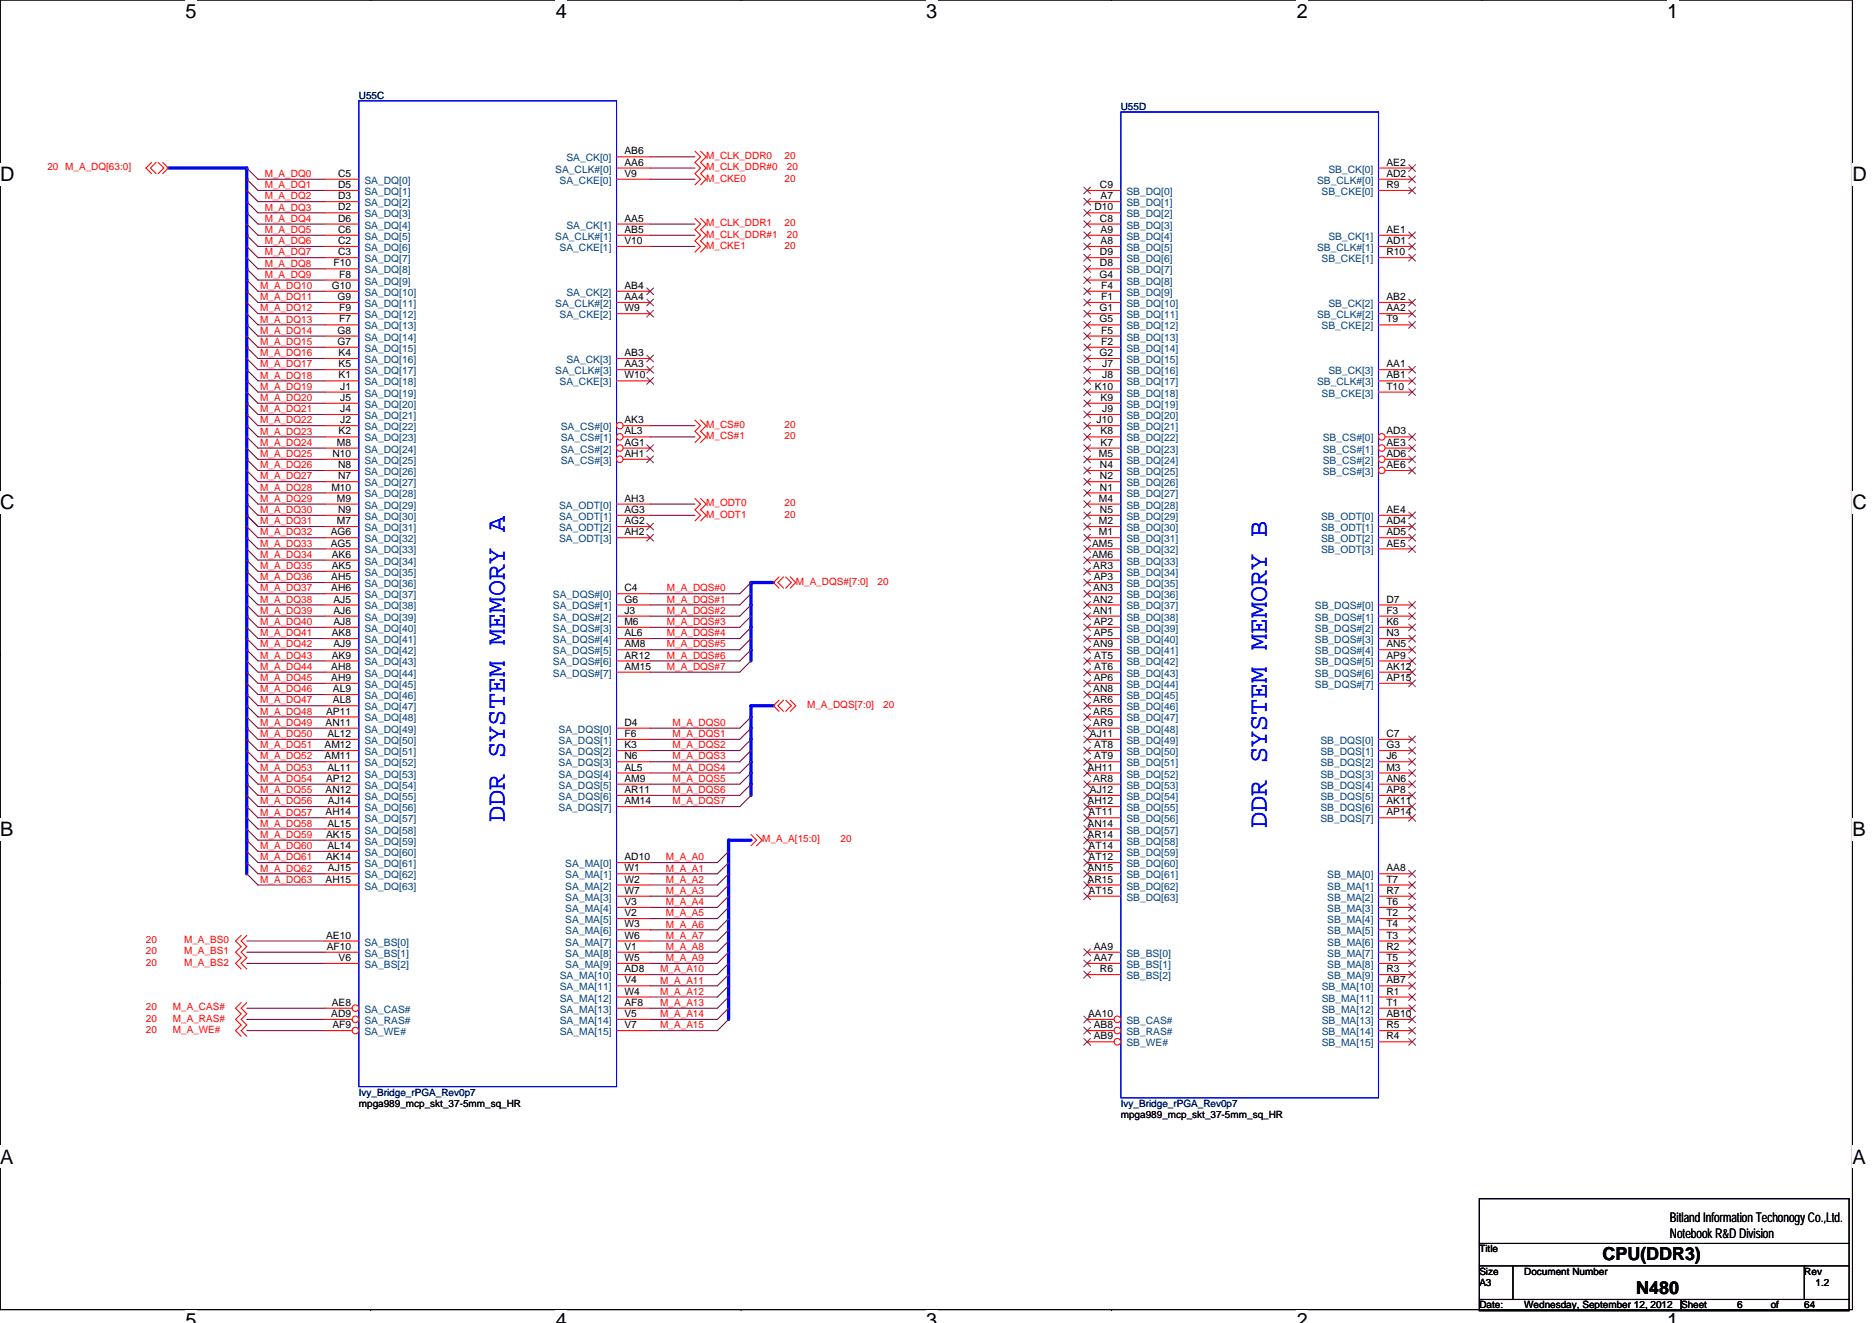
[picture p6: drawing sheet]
<svg xmlns="http://www.w3.org/2000/svg" width="297mm" height="210mm" viewBox="0 0 297 210" stroke-linecap="round" stroke-linejoin="round" font-family="sans-serif">
<path d="M0 0h293.9v207.9h-293.9z" fill="none" stroke="#000" stroke-width=".17"/>
<g fill="#fff">
<path d="M29.4 0h1.8v3.5h-1.8z"/>
<path d="M29.4 207.9h1.8v2h-1.8z"/>
</g>
<path d="M58.8 0h.1M58.8 207.9h.1" fill="none" stroke="#000" stroke-width=".17"/>
<g fill="#fff">
<path d="M88.2 0h1.8v3.5h-1.8z"/>
<path d="M88.2 207.9h1.8v2h-1.8z"/>
</g>
<path d="M117.6 0h.1M117.6 207.9h.1" fill="none" stroke="#000" stroke-width=".17"/>
<g fill="#fff">
<path d="M147 0h1.7v3.5h-1.7z"/>
<path d="M147 207.9h1.7v2h-1.7z"/>
</g>
<path d="M176.4 0h.1M176.4 207.9h.1" fill="none" stroke="#000" stroke-width=".17"/>
<g fill="#fff">
<path d="M205.8 0h1.7v3.5h-1.7z"/>
<path d="M205.8 207.9h1.7v2h-1.7z"/>
</g>
<path d="M235.2 0h.1M235.2 207.9h.1" fill="none" stroke="#000" stroke-width=".17"/>
<g fill="#fff">
<path d="M264.5 0h1.8v3.5h-1.8z"/>
<path d="M264.5 207.9h1.8v2h-1.8z"/>
<path d="M0 26h2.3v3.5h-2.3z"/>
<path d="M293.9 26h2.3v3.5h-2.3z"/>
<path d="M0 77.9h2.3v3.5h-2.3z"/>
<path d="M293.9 77.9h2.3v3.5h-2.3z"/>
</g>
<path d="M0 52h.1M293.9 52h.1" fill="none" stroke="#000" stroke-width=".17"/>
<g fill="#fff">
<path d="M0 129.9h2.1v3.5h-2.1z"/>
<path d="M293.9 129.9h2.1v3.5h-2.1z"/>
</g>
<path d="M0 103.9h.1M293.9 103.9h.1" fill="none" stroke="#000" stroke-width=".17"/>
<g fill="#fff">
<path d="M0 181.9h2.2v3.5h-2.2z"/>
<path d="M293.9 181.9h2.2v3.5h-2.2z"/>
</g>
<path d="M0 155.9h.1M293.9 155.9h.1M234.7 190.2h58.7v17.8h-58.7zM234.7 197.4h58.7M234.7 200.9h58.7M234.7 206.2h58.7M240.1 200.9v5.3M266.7 206.2v1.8M286.3 200.9v5.3" fill="none" stroke="#000" stroke-width=".17"/>
<path d="M26.7 26.7h12.5v112M122.7 92.5h-3.5v12.4M122.7 112h-3.5v14.2M119.2 133.3h-3.6v28.5" fill="none" stroke="#00f" stroke-width=".53"/>
<g fill="none" stroke="#800040" stroke-width=".17">
<path d="M39.2 32l1.7 1.8h10.7M39.2 33.8l1.7 1.8h10.7M39.2 26.7l1.7 1.7h10.7M39.2 28.4l1.7 1.8h10.7M39.2 39.1l1.7 1.8h10.7M39.2 35.6l1.7 1.7h10.7M39.2 37.3l1.7 1.8h10.7M39.2 30.2l1.7 1.8h10.7M103.2 35.6h7.1M103.2 26.7h7.1M103.2 28.4h7.1M103.2 24.9h7.1"/>
<path d="M103.2 37.3h7.1M103.2 39.1h7.1M39.2 56.9l1.7 1.8h10.7M39.2 58.7l1.7 1.8h10.7M39.2 40.9l1.7 1.8h10.7M39.2 46.2l1.7 1.8h10.7M39.2 48l1.7 1.8h10.7M39.2 42.7l1.7 1.8 10.7-.1M39.2 53.3l1.7 1.8h10.7M39.2 55.1l1.7 1.8h10.7M39.2 49.8l1.7 1.8h10.7M39.2 51.6l1.7 1.7h10.7"/>
<path d="M39.2 44.5l1.7 1.7h10.7M39.2 60.5l1.7 1.7h10.7M39.2 62.2l1.7 1.8h10.7M39.2 67.6l1.7 1.7h10.7M39.2 69.3l1.7 1.8h10.7M39.2 64l1.7 1.8h10.7M39.2 65.8l1.7 1.8h10.7M39.2 74.7l1.7 1.8h10.7M39.2 76.5l1.7 1.7h10.7M39.2 71.1l1.7 1.8h10.7M39.2 78.2l1.7 1.8h10.7M39.2 72.9l1.7 1.8h10.7"/>
<path d="M103.2 67.6h7.1M103.2 69.3h7.1M39.2 81.8l1.7 1.8h10.7M39.2 83.6l1.7 1.7h10.7M39.2 80l1.7 1.8h10.7M39.2 87.1l1.7 1.8h10.7M39.2 88.9l1.7 1.8h10.7M39.2 94.2l1.7 1.8h10.7M39.2 96l1.7 1.8h10.7M39.2 90.7l1.7 1.8h10.7M39.2 92.5l1.7 1.7h10.7M39.2 85.3l1.7 1.8h10.7"/>
<path d="M39.2 97.8l1.7 1.8h10.7M39.2 99.6l1.7 1.7h10.7M103.2 80h7.1M103.2 81.8h7.1M119.2 92.5l-1.8 1.7h-14.2M119.2 97.8l-1.8 1.8h-14.2M119.2 99.6l-1.8 1.7h-14.2M119.2 94.2l-1.8 1.8h-14.2M119.2 96l-1.8 1.8h-14.2M39.2 115.6l1.7 1.7h10.7M39.2 117.3l1.7 1.8h10.7M39.2 112l1.7 1.8h10.7"/>
<path d="M39.2 119.1l1.7 1.8h10.7M39.2 113.8l1.7 1.8h10.7M39.2 101.3l1.7 1.8h10.7M39.2 103.1l1.7 1.8h10.7M39.2 108.5l1.7 1.7h10.7M39.2 110.2l1.7 1.8h10.7M39.2 104.9l1.7 1.8h10.7M39.2 106.7l1.7 1.8h10.7M119.2 119.1l-1.8 1.8h-14.2M119.2 113.8l-1.8 1.8h-14.2M119.2 115.6l-1.8 1.7h-14.2M119.2 117.3l-1.8 1.8h-14.2"/>
<path d="M119.2 104.9l-1.8 1.8h-14.2M119.2 101.3l-1.8 1.8h-14.2M119.2 103.1l-1.8 1.8h-14.2M39.2 122.7l1.7 1.8h10.7M39.2 124.5l1.7 1.7h10.7M39.2 120.9l1.7 1.8h10.7M39.2 129.8l1.7 1.8h10.7M39.2 131.6l1.7 1.8 10.7-.1M39.2 126.2l1.7 1.8h10.7M39.2 136.9l1.7 1.8h10.7M39.2 138.7l1.7 1.8h10.7M39.2 133.4l1.7 1.7h10.7"/>
<path d="M39.2 135.1l1.7 1.8h10.7M39.2 128l1.7 1.8h10.7M115.6 135.1l-1.8 1.8h-10.6M115.6 136.9l-1.8 1.8h-10.6M115.6 138.7l-1.8 1.8h-10.6M119.2 120.9l-1.8 1.8h-14.2M119.2 126.2l-1.8 1.8h-14.2M119.2 122.7l-1.8 1.8h-14.2M119.2 124.5l-1.8 1.7h-14.2M39.2 151.1h12.4M39.2 152.9h12.4M39.2 149.4h12.4"/>
<path d="M115.6 145.8l-1.8 1.8h-10.6M115.6 147.6l-1.8 1.8h-10.6M115.6 144l-1.8 1.8h-10.6M115.6 140.5l-1.8 1.7h-10.6M115.6 142.2l-1.8 1.8h-10.6M115.6 149.4l-1.8 1.7h-10.6M115.6 154.7l-1.8 1.8h-10.6M115.6 156.5l-1.8 1.7h-10.6M115.6 151.1l-1.8 1.8h-10.6M115.6 158.2l-1.8 1.8h-10.6M115.6 152.9l-1.8 1.8h-10.6M39.2 161.8h12.4"/>
<path d="M39.2 163.6h12.4M39.2 160h12.4M115.6 161.8l-1.8 1.8h-10.6M115.6 160l-1.8 1.8h-10.6"/>
</g>
<g fill="none" stroke="#f00" stroke-width=".17">
<path d="M24 25.8l-.8 .9 .8 .9M24.8 25.8l-.9 .9 .9 .9M25.1 25.8l.9 .9-.9 .9M25.8 25.8l.9 .9-.9 .9M110.3 24l.9 .9-.9 .9 .9 .9-.9 .9 .9 .8-.9 .9M110.3 34.7l.9 .9-.9 .8 .9 .9-.9 .9 .9 .9-.9 .9M111.2 24l.9 .9-.9 .9 .9 .9-.9 .9 .9 .8-.9 .9M111.2 34.7l.9 .9-.9 .8 .9 .9-.9 .9 .9 .9-.9 .9M110.3 66.7l.9 .9-.9 .9 .9 .8-.9 .9M110.3 79.1l.9 .9-.9 .9 .9 .9-.9 .9M111.2 66.7l.9 .9-.9 .9 .9 .8-.9 .9M111.2 79.1l.9 .9-.9 .9 .9 .9-.9 .9"/>
<path d="M123.6 91.6l-.9 .9 .9 .8M124.3 91.6l-.9 .9 .9 .8M124.7 91.6l.9 .9-.9 .8M125.4 91.6l.9 .9-.9 .8M123.6 111.1l-.9 .9 .9 .9M124.3 111.1l-.9 .9 .9 .9M124.7 111.1l.9 .9-.9 .9M125.4 111.1l.9 .9-.9 .9M119.2 132.5l.9 .8-.9 .9M120.1 132.5l.8 .8-.8 .9M38.3 159.1l-.9 .9 .9 .9-.9 .9 .9 .9-.9 .9 .9 .9M38.3 148.5l-.9 .9 .9 .8-.9 .9 .9 .9-.9 .9 .9 .9"/>
<path d="M39.2 159.1l-.9 .9 .9 .9-.9 .9 .9 .9-.9 .9 .9 .9M39.2 148.5l-.9 .9 .9 .8-.9 .9 .9 .9-.9 .9 .9 .9M51.6 149.4h5.3M51.6 151.1h5.3M51.6 152.9h5.3"/>
</g>
<path d="M56.9 16h40.9v156.5h-40.9z" fill="none" stroke="#00f" stroke-width=".17"/>
<circle cx="56.4" cy="160" r=".52" fill="#fff" stroke="#f00" stroke-width=".17"/>
<path d="M51.6 160h4.3" fill="none" stroke="#f00" stroke-width=".17"/>
<circle cx="56.4" cy="161.8" r=".52" fill="#fff" stroke="#f00" stroke-width=".17"/>
<path d="M51.6 161.8h4.3" fill="none" stroke="#f00" stroke-width=".17"/>
<circle cx="56.4" cy="163.6" r=".52" fill="#fff" stroke="#f00" stroke-width=".17"/>
<path d="M97.8 24.9h5.4M97.8 35.6h5.4M97.8 26.7h5.4M97.8 37.3h5.4M97.8 28.4h5.4M97.8 39.1h5.4M51.6 163.6h4.3" fill="none" stroke="#f00" stroke-width=".17"/>
<circle cx="98.3" cy="67.6" r=".52" fill="#fff" stroke="#f00" stroke-width=".17"/>
<path d="M98.9 67.6h4.3" fill="none" stroke="#f00" stroke-width=".17"/>
<circle cx="98.3" cy="69.3" r=".52" fill="#fff" stroke="#f00" stroke-width=".17"/>
<g fill="none" stroke="#f00" stroke-width=".17">
<path d="M51.6 28.4h5.3M51.6 30.2h5.3M51.6 32h5.3M51.6 33.8h5.3M51.6 35.6h5.3M51.6 37.3h5.3M51.6 39.1h5.3M51.6 40.9h5.3M51.6 42.7h5.3M51.6 44.4h5.3M51.6 46.2h5.3M51.6 48h5.3"/>
<path d="M51.6 49.8h5.3M51.6 51.6h5.3M51.6 53.3h5.3M51.6 55.1h5.3M51.6 56.9h5.3M51.6 58.7h5.3M97.8 46.2h5.4M97.8 48h5.4M97.8 56.9h5.4M97.8 58.7h5.4M97.8 49.8h5.4M51.6 60.5h5.3"/>
<path d="M51.6 62.2h5.3M51.6 64h5.3M51.6 65.8h5.3M51.6 67.6h5.3M51.6 69.3h5.3M51.6 71.1h5.3M51.6 72.9h5.3M51.6 74.7h5.3M51.6 76.5h5.3M51.6 78.2h5.3M97.8 60.5h5.4M98.9 69.3h4.3"/>
<path d="M51.6 80h5.3M51.6 81.8h5.3M51.6 83.6h5.3M51.6 85.3h5.3M51.6 87.1h5.3M51.6 88.9h5.3M51.6 90.7h5.3M51.6 92.5h5.3M51.6 94.2h5.3M51.6 96h5.3M51.6 97.8h5.3M51.6 99.6h5.3"/>
<path d="M97.8 80h5.4M97.8 81.8h5.4M97.8 94.2h5.4M97.8 96h5.4M97.8 97.8h5.4M97.8 99.6h5.4M51.6 101.3h5.3M51.6 103.1h5.3M51.6 104.9h5.3M51.6 106.7h5.3M51.6 108.5h5.3M51.6 110.2h5.3"/>
<path d="M51.6 112h5.3M51.6 113.8h5.3M51.6 115.6h5.3M51.6 117.3h5.3M51.6 119.1h5.3M97.8 115.6h5.4M97.8 117.3h5.4M97.8 119.1h5.4M97.8 101.3h5.4M97.8 103.1h5.4M97.8 104.9h5.4M97.8 106.7h5.4"/>
<path d="M51.6 120.9h5.3M51.6 122.7h5.3M51.6 124.5h5.3M51.6 126.2h5.3M51.6 128h5.3M51.6 129.8h5.3M51.6 131.6h5.3M51.6 133.3h5.3M51.6 135.1h5.3M51.6 136.9h5.3M51.6 138.7h5.3M97.8 120.9h5.4"/>
<path d="M97.8 122.7h5.4M97.8 124.5h5.4M97.8 126.2h5.4M97.8 128h5.4M97.8 136.9h5.4M97.8 138.7h5.4M51.6 140.5h5.3M97.8 140.5h5.4M97.8 142.2h5.4M97.8 144h5.4M97.8 145.8h5.4M97.8 147.6h5.4"/>
<path d="M97.8 149.4h5.4M97.8 151.1h5.4M97.8 152.9h5.4M97.8 154.7h5.4M97.8 156.5h5.4M97.8 158.2h5.4M97.8 160h5.4M97.8 161.8h5.4M97.8 163.6h5.4"/>
</g>
<path d="M102.6 45.7l1.1 1.1M102.6 47.5l1.1 1.1M102.6 56.4l1.1 1M102.6 58.1l1.1 1.1M102.6 49.3l1.1 1M102.6 59.9l1.1 1.1M103.7 45.7l-1.1 1.1M103.7 47.5l-1.1 1.1M103.7 56.4l-1.1 1M103.7 58.1l-1.1 1.1M103.7 49.3l-1.1 1M103.7 59.9l-1.1 1.1" fill="none" stroke="#804000" stroke-width=".16"/>
<circle cx="98.3" cy="71.1" r=".52" fill="#fff" stroke="#f00" stroke-width=".17"/>
<path d="M98.9 71.1h4.3" fill="none" stroke="#f00" stroke-width=".17"/>
<path d="M102.6 70.6l1.1 1.1M103.7 70.6l-1.1 1.1" fill="none" stroke="#804000" stroke-width=".16"/>
<circle cx="98.3" cy="72.9" r=".52" fill="#fff" stroke="#f00" stroke-width=".17"/>
<path d="M98.9 72.9h4.3M97.8 83.6h5.4M97.8 85.3h5.4M172.5 151.1h5.3M172.5 152.9h5.3M172.5 154.7h5.3" fill="none" stroke="#f00" stroke-width=".17"/>
<path d="M102.6 72.4l1.1 1M103.7 72.4l-1.1 1M102.6 83l1.1 1.1M102.6 84.8l1.1 1.1M103.7 83l-1.1 1.1M103.7 84.8l-1.1 1.1M172 150.6l1.1 1.1M172 152.4l1.1 1.1M172 154.2l1.1 1M173 150.6l-1 1.1M173 152.4l-1 1.1M173 154.2l-1 1" fill="none" stroke="#804000" stroke-width=".16"/>
<path d="M177.8 17.8h40.9v156.4h-40.9z" fill="none" stroke="#00f" stroke-width=".17"/>
<circle cx="177.3" cy="161.8" r=".52" fill="#fff" stroke="#f00" stroke-width=".17"/>
<path d="M172.5 161.8h4.3" fill="none" stroke="#f00" stroke-width=".17"/>
<path d="M172 161.3l1.1 1M173 161.3l-1 1" fill="none" stroke="#804000" stroke-width=".16"/>
<circle cx="177.3" cy="163.6" r=".52" fill="#fff" stroke="#f00" stroke-width=".17"/>
<path d="M172.5 163.6h4.3" fill="none" stroke="#f00" stroke-width=".17"/>
<path d="M172 163l1.1 1.1M173 163l-1 1.1" fill="none" stroke="#804000" stroke-width=".16"/>
<circle cx="177.3" cy="165.3" r=".52" fill="#fff" stroke="#f00" stroke-width=".17"/>
<g fill="none" stroke="#f00" stroke-width=".17">
<path d="M172.5 30.2h5.3M172.5 32h5.3M172.5 33.8h5.3M172.5 35.6h5.3M172.5 37.3h5.3M172.5 39.1h5.3M218.7 26.7h5.4M218.7 37.3h5.4M218.7 28.4h5.4M218.7 39.1h5.4M218.7 30.2h5.4M172.5 40.9h5.3"/>
<path d="M172.5 42.7h5.3M172.5 44.4h5.3M172.5 46.2h5.3M172.5 48h5.3M172.5 49.8h5.3M172.5 51.6h5.3M172.5 53.3h5.3M172.5 55.1h5.3M172.5 56.9h5.3M172.5 58.7h5.3M218.7 40.9h5.4M218.7 48h5.4"/>
<path d="M218.7 49.8h5.4M218.7 51.6h5.4M218.7 58.7h5.4M172.5 60.5h5.3M172.5 62.2h5.3M172.5 64h5.3M172.5 65.8h5.3M172.5 67.6h5.3M172.5 69.3h5.3M172.5 71.1h5.3M172.5 72.9h5.3M172.5 74.7h5.3"/>
<path d="M172.5 76.5h5.3M172.5 78.2h5.3M218.7 60.5h5.4M218.7 62.2h5.4M172.5 80h5.3M172.5 81.8h5.3M172.5 83.6h5.3M172.5 85.3h5.3M172.5 87.1h5.3M172.5 88.9h5.3M172.5 90.7h5.3M172.5 92.5h5.3"/>
<path d="M172.5 94.2h5.3M172.5 96h5.3M172.5 97.8h5.3M172.5 99.6h5.3M218.7 81.8h5.4M218.7 83.6h5.4M218.7 96h5.4M218.7 97.8h5.4M218.7 99.6h5.4M172.5 101.3h5.3M172.5 103.1h5.3M172.5 104.9h5.3"/>
<path d="M172.5 106.7h5.3M172.5 108.5h5.3M172.5 110.2h5.3M172.5 112h5.3M172.5 113.8h5.3M172.5 115.6h5.3M172.5 117.3h5.3M172.5 119.1h5.3M218.7 103.1h5.4M218.7 104.9h5.4M218.7 106.7h5.4M218.7 108.5h5.4"/>
<path d="M218.7 117.3h5.4M218.7 119.1h5.4M218.7 101.3h5.4M172.5 120.9h5.3M172.5 122.7h5.3M172.5 124.5h5.3M172.5 126.2h5.3M172.5 128h5.3M172.5 129.8h5.3M172.5 131.6h5.3M172.5 133.3h5.3M172.5 135.1h5.3"/>
<path d="M172.5 136.9h5.3M172.5 138.7h5.3M218.7 124.5h5.4M218.7 126.2h5.4M218.7 128h5.4M218.7 129.8h5.4M218.7 120.9h5.4M218.7 122.7h5.4M218.7 138.7h5.4M172.5 140.5h5.3M172.5 142.2h5.3M218.7 140.5h5.4"/>
<path d="M218.7 142.2h5.4M218.7 144h5.4M218.7 145.8h5.4M218.7 147.6h5.4M218.7 149.4h5.4M218.7 151.1h5.4M218.7 152.9h5.4M218.7 154.7h5.4M218.7 156.5h5.4M218.7 158.2h5.4M172.5 165.4h4.3M218.7 160h5.4"/>
<path d="M218.7 161.8h5.4M218.7 163.6h5.4M218.7 165.4h5.4"/>
</g>
<g fill="none" stroke="#804000" stroke-width=".16">
<path d="M172 29.7l1.1 1.1M172 31.5l1.1 1.1M172 33.3l1.1 1M172 35l1.1 1.1M172 36.8l1.1 1.1M172 38.6l1.1 1.1M173 29.7l-1 1.1M173 31.5l-1 1.1M173 33.3l-1 1M173 35l-1 1.1M173 36.8l-1 1.1M173 38.6l-1 1.1"/>
<path d="M223.5 26.1l1.1 1.1M223.5 36.8l1.1 1.1M223.5 27.9l1.1 1.1M223.5 38.6l1.1 1.1M223.5 29.7l1.1 1.1M224.6 26.1l-1.1 1.1M224.6 36.8l-1.1 1.1M224.6 27.9l-1.1 1.1M224.6 38.6l-1.1 1.1M224.6 29.7l-1.1 1.1M172 40.4l1.1 1M172 42.1l1.1 1.1"/>
<path d="M172 43.9l1.1 1.1M172 45.7l1.1 1.1M172 47.5l1.1 1.1M172 49.3l1.1 1M172 51l1.1 1.1M172 52.8l1.1 1.1M172 54.6l1.1 1.1M172 56.4l1.1 1M172 58.1l1.1 1.1M172 59.9l1.1 1.1M173 40.4l-1 1M173 42.1l-1 1.1"/>
<path d="M173 43.9l-1 1.1M173 45.7l-1 1.1M173 47.5l-1 1.1M173 49.3l-1 1M173 51l-1 1.1M173 52.8l-1 1.1M173 54.6l-1 1.1M173 56.4l-1 1M173 58.1l-1 1.1M173 59.9l-1 1.1M223.5 40.4l1.1 1M223.5 47.5l1.1 1.1"/>
<path d="M223.5 49.3l1.1 1M223.5 51l1.1 1.1M223.5 58.1l1.1 1.1M223.5 59.9l1.1 1.1M224.6 40.4l-1.1 1M224.6 47.5l-1.1 1.1M224.6 49.3l-1.1 1M224.6 51l-1.1 1.1M224.6 58.1l-1.1 1.1M224.6 59.9l-1.1 1.1M172 61.7l1.1 1.1M172 63.5l1.1 1.1"/>
<path d="M172 65.3l1.1 1M172 67l1.1 1.1M172 68.8l1.1 1.1M172 70.6l1.1 1.1M172 72.4l1.1 1M172 74.1l1.1 1.1M172 75.9l1.1 1.1M172 77.7l1.1 1.1M172 79.5l1.1 1.1M173 61.7l-1 1.1M173 63.5l-1 1.1M173 65.3l-1 1"/>
<path d="M173 67l-1 1.1M173 68.8l-1 1.1M173 70.6l-1 1.1M173 72.4l-1 1M173 74.1l-1 1.1M173 75.9l-1 1.1M173 77.7l-1 1.1M173 79.5l-1 1.1M223.5 61.7l1.1 1.1M224.6 61.7l-1.1 1.1M172 81.3l1.1 1M172 83l1.1 1.1"/>
<path d="M172 84.8l1.1 1.1M172 86.6l1.1 1.1M172 88.4l1.1 1.1M172 90.1l1.1 1.1M172 91.9l1.1 1.1M172 93.7l1.1 1.1M172 95.5l1.1 1.1M172 97.3l1.1 1M172 99l1.1 1.1M173 81.3l-1 1M173 83l-1 1.1M173 84.8l-1 1.1"/>
<path d="M173 86.6l-1 1.1M173 88.4l-1 1.1M173 90.1l-1 1.1M173 91.9l-1 1.1M173 93.7l-1 1.1M173 95.5l-1 1.1M173 97.3l-1 1M173 99l-1 1.1M223.5 81.3l1.1 1M223.5 83l1.1 1.1M223.5 95.5l1.1 1.1M223.5 97.3l1.1 1"/>
<path d="M223.5 99l1.1 1.1M224.6 81.3l-1.1 1M224.6 83l-1.1 1.1M224.6 95.5l-1.1 1.1M224.6 97.3l-1.1 1M224.6 99l-1.1 1.1M172 100.8l1.1 1.1M172 102.6l1.1 1.1M172 104.4l1.1 1.1M172 106.2l1.1 1M172 107.9l1.1 1.1M172 109.7l1.1 1.1"/>
<path d="M172 111.5l1.1 1.1M172 113.3l1.1 1M172 115l1.1 1.1M172 116.8l1.1 1.1M172 118.6l1.1 1.1M173 100.8l-1 1.1M173 102.6l-1 1.1M173 104.4l-1 1.1M173 106.2l-1 1M173 107.9l-1 1.1M173 109.7l-1 1.1M173 111.5l-1 1.1"/>
<path d="M173 113.3l-1 1M173 115l-1 1.1M173 116.8l-1 1.1M173 118.6l-1 1.1M223.5 102.6l1.1 1.1M223.5 104.4l1.1 1.1M223.5 106.2l1.1 1M223.5 107.9l1.1 1.1M223.5 116.8l1.1 1.1M223.5 118.6l1.1 1.1M223.5 100.8l1.1 1.1M224.6 102.6l-1.1 1.1"/>
<path d="M224.6 104.4l-1.1 1.1M224.6 106.2l-1.1 1M224.6 107.9l-1.1 1.1M224.6 116.8l-1.1 1.1M224.6 118.6l-1.1 1.1M224.6 100.8l-1.1 1.1M172 120.4l1.1 1.1M172 122.2l1.1 1M172 123.9l1.1 1.1M172 125.7l1.1 1.1M172 127.5l1.1 1.1M172 129.3l1.1 1"/>
<path d="M172 131l1.1 1.1M172 132.8l1.1 1.1M172 134.6l1.1 1.1M172 136.4l1.1 1.1M172 138.2l1.1 1M172 139.9l1.1 1.1M173 120.4l-1 1.1M173 122.2l-1 1M173 123.9l-1 1.1M173 125.7l-1 1.1M173 127.5l-1 1.1M173 129.3l-1 1"/>
<path d="M173 131l-1 1.1M173 132.8l-1 1.1M173 134.6l-1 1.1M173 136.4l-1 1.1M173 138.2l-1 1M173 139.9l-1 1.1M223.5 123.9l1.1 1.1M223.5 125.7l1.1 1.1M223.5 127.5l1.1 1.1M223.5 129.3l1.1 1M223.5 120.4l1.1 1.1M223.5 122.2l1.1 1"/>
<path d="M223.5 138.2l1.1 1M223.5 139.9l1.1 1.1M224.6 123.9l-1.1 1.1M224.6 125.7l-1.1 1.1M224.6 127.5l-1.1 1.1M224.6 129.3l-1.1 1M224.6 120.4l-1.1 1.1M224.6 122.2l-1.1 1M224.6 138.2l-1.1 1M224.6 139.9l-1.1 1.1M172 141.7l1.1 1.1M173 141.7l-1 1.1"/>
<path d="M223.5 141.7l1.1 1.1M223.5 143.5l1.1 1.1M223.5 145.3l1.1 1M223.5 147l1.1 1.1M223.5 148.8l1.1 1.1M223.5 150.6l1.1 1.1M223.5 152.4l1.1 1.1M223.5 154.2l1.1 1M223.5 155.9l1.1 1.1M223.5 157.7l1.1 1.1M223.5 159.5l1.1 1.1M224.6 141.7l-1.1 1.1"/>
<path d="M224.6 143.5l-1.1 1.1M224.6 145.3l-1.1 1M224.6 147l-1.1 1.1M224.6 148.8l-1.1 1.1M224.6 150.6l-1.1 1.1M224.6 152.4l-1.1 1.1M224.6 154.2l-1.1 1M224.6 155.9l-1.1 1.1M224.6 157.7l-1.1 1.1M224.6 159.5l-1.1 1.1M172 164.8l1.1 1.1M173 164.8l-1 1.1"/>
<path d="M223.5 161.3l1.1 1M223.5 163l1.1 1.1M223.5 164.8l1.1 1.1M224.6 161.3l-1.1 1M224.6 163l-1.1 1.1M224.6 164.8l-1.1 1.1"/>
</g>
<circle cx="219.2" cy="69.3" r=".52" fill="#fff" stroke="#f00" stroke-width=".17"/>
<path d="M219.8 69.3h4.3" fill="none" stroke="#f00" stroke-width=".17"/>
<path d="M223.5 68.8l1.1 1.1M224.6 68.8l-1.1 1.1" fill="none" stroke="#804000" stroke-width=".16"/>
<circle cx="219.2" cy="71.1" r=".52" fill="#fff" stroke="#f00" stroke-width=".17"/>
<path d="M219.8 71.1h4.3" fill="none" stroke="#f00" stroke-width=".17"/>
<path d="M223.5 70.6l1.1 1.1M224.6 70.6l-1.1 1.1" fill="none" stroke="#804000" stroke-width=".16"/>
<circle cx="219.2" cy="72.9" r=".52" fill="#fff" stroke="#f00" stroke-width=".17"/>
<path d="M219.8 72.9h4.3" fill="none" stroke="#f00" stroke-width=".17"/>
<path d="M223.5 72.4l1.1 1M224.6 72.4l-1.1 1" fill="none" stroke="#804000" stroke-width=".16"/>
<circle cx="219.2" cy="74.7" r=".52" fill="#fff" stroke="#f00" stroke-width=".17"/>
<path d="M219.8 74.7h4.3M218.7 85.3h5.4M218.7 87.1h5.4" fill="none" stroke="#f00" stroke-width=".17"/>
<path d="M223.5 74.1l1.1 1.1M224.6 74.1l-1.1 1.1M223.5 84.8l1.1 1.1M223.5 86.6l1.1 1.1M224.6 84.8l-1.1 1.1M224.6 86.6l-1.1 1.1" fill="none" stroke="#804000" stroke-width=".16"/>
<g font-size="4.3" fill="#00f">
<text x="80.1" y="130.5" transform="rotate(-90 80.1 130.5)">DDR SYSTEM MEMORY A</text>
<text x="201" y="131.4" transform="rotate(-90 201 131.4)">DDR SYSTEM MEMORY B</text>
</g>
<g font-size="3.2">
<text x="29.4" y="2.8">5</text>
<text x="88.2" y="2.8">4</text>
<text x="147" y="2.8">3</text>
<text x="205.8" y="2.8">2</text>
<text x="264.5" y="2.8">1</text>
<text x="0" y="28.8">D</text>
<text x="293.9" y="28.8">D</text>
<text x="0" y="80.8">C</text>
<text x="293.9" y="80.8">C</text>
<text x="0" y="132.7">B</text>
<text x="293.9" y="132.7">B</text>
<text x="0" y="184.7">A</text>
<text x="293.9" y="184.7">A</text>
<text x="29.4" y="210.7">5</text>
<text x="88.2" y="210.7">4</text>
<text x="147" y="210.7">3</text>
<text x="205.8" y="210.7">2</text>
<text x="264.5" y="210.7">1</text>
</g>
<g font-size="2.8">
<text x="254.3" y="200">CPU(DDR3)</text>
<text x="259.6" y="205.3">N480</text>
</g>
<g font-size="2.1">
<text x="265" y="194">Bitland Information Techonogy Co.,Ltd.</text>
<text x="265" y="196.5">Notebook R&amp;D Division</text>
</g>
<g font-size="1.6" fill="#000080">
<text x="56.9" y="15.6">U55C</text>
<text x="177.8" y="17.4">U55D</text>
<text x="56.9" y="173.9">Ivy_Bridge_rPGA_Rev0p7</text>
<text x="177.8" y="175.7">Ivy_Bridge_rPGA_Rev0p7</text>
</g>
<g font-size="1.6" fill="#f00">
<text x="7.5" y="27">20 M_A_DQ[63:0]</text>
<text x="42" y="28.1">M_A_DQ0</text>
<text x="42" y="29.9">M_A_DQ1</text>
<text x="112.1" y="25.3">M_CLK_DDR0</text>
<text x="112.1" y="27">M_CLK_DDR#0</text>
<text x="112.1" y="28.8">M_CKE0</text>
<text x="124.5" y="25.3">20</text>
<text x="124.5" y="28.8">20</text>
<text x="124.9" y="27">20</text>
<text x="42" y="33.4">M_A_DQ3</text>
<text x="42" y="35.2">M_A_DQ4</text>
<text x="42" y="31.6">M_A_DQ2</text>
<text x="112.1" y="35.9">M_CLK_DDR1</text>
<text x="124.5" y="35.9">20</text>
<text x="42" y="40.5">M_A_DQ7</text>
<text x="42" y="37">M_A_DQ5</text>
<text x="42" y="38.8">M_A_DQ6</text>
<text x="112.1" y="37.7">M_CLK_DDR#1</text>
<text x="112.1" y="39.5">M_CKE1</text>
<text x="124.5" y="39.5">20</text>
<text x="124.9" y="37.7">20</text>
<text x="41.3" y="47.6">M_A_DQ11</text>
<text x="41.3" y="45.9">M_A_DQ10</text>
<text x="42" y="42.3">M_A_DQ8</text>
<text x="42" y="44.1">M_A_DQ9</text>
<text x="41.3" y="49.4">M_A_DQ12</text>
<text x="41.3" y="51.2">M_A_DQ13</text>
<text x="41.3" y="53">M_A_DQ14</text>
<text x="41.3" y="58.3">M_A_DQ17</text>
<text x="41.3" y="54.8">M_A_DQ15</text>
<text x="41.3" y="56.5">M_A_DQ16</text>
<text x="41.3" y="61.9">M_A_DQ19</text>
<text x="41.3" y="63.6">M_A_DQ20</text>
<text x="41.3" y="65.4">M_A_DQ21</text>
<text x="41.3" y="60.1">M_A_DQ18</text>
<text x="41.3" y="69">M_A_DQ23</text>
<text x="41.3" y="70.8">M_A_DQ24</text>
<text x="41.3" y="67.2">M_A_DQ22</text>
<text x="112.1" y="67.9">M_CS#0</text>
<text x="112.1" y="69.7">M_CS#1</text>
<text x="124.5" y="67.9">20</text>
<text x="124.5" y="69.7">20</text>
<text x="41.3" y="76.1">M_A_DQ27</text>
<text x="41.3" y="77.9">M_A_DQ28</text>
<text x="41.3" y="72.5">M_A_DQ25</text>
<text x="41.3" y="74.3">M_A_DQ26</text>
<text x="41.3" y="83.2">M_A_DQ31</text>
<text x="41.3" y="79.7">M_A_DQ29</text>
<text x="41.3" y="81.4">M_A_DQ30</text>
<text x="112.1" y="80.4">M_ODT0</text>
<text x="112.1" y="82.1">M_ODT1</text>
<text x="124.5" y="80.4">20</text>
<text x="124.5" y="82.1">20</text>
<text x="41.3" y="85">M_A_DQ32</text>
<text x="41.3" y="88.5">M_A_DQ34</text>
<text x="41.3" y="86.8">M_A_DQ33</text>
<text x="41.3" y="90.3">M_A_DQ35</text>
<text x="41.3" y="95.7">M_A_DQ38</text>
<text x="41.3" y="92.1">M_A_DQ36</text>
<text x="41.3" y="93.9">M_A_DQ37</text>
<text x="105.8" y="93.9">M_A_DQS#0</text>
<text x="105.8" y="95.7">M_A_DQS#1</text>
<text x="126.3" y="92.8">M_A_DQS#[7:0]</text>
<text x="139.3" y="92.8">20</text>
<text x="41.3" y="97.4">M_A_DQ39</text>
<text x="41.3" y="99.2">M_A_DQ40</text>
<text x="41.3" y="101">M_A_DQ41</text>
<text x="105.8" y="99.2">M_A_DQS#3</text>
<text x="105.8" y="101">M_A_DQS#4</text>
<text x="105.8" y="97.4">M_A_DQS#2</text>
<text x="41.3" y="102.8">M_A_DQ42</text>
<text x="41.3" y="104.5">M_A_DQ43</text>
<text x="41.3" y="106.3">M_A_DQ44</text>
<text x="105.8" y="106.3">M_A_DQS#7</text>
<text x="105.8" y="102.8">M_A_DQS#5</text>
<text x="105.8" y="104.5">M_A_DQS#6</text>
<text x="41.3" y="113.4">M_A_DQ48</text>
<text x="41.3" y="109.9">M_A_DQ46</text>
<text x="41.3" y="111.7">M_A_DQ47</text>
<text x="41.3" y="108.1">M_A_DQ45</text>
<text x="128.1" y="112.4">M_A_DQS[7:0]</text>
<text x="140.1" y="112.4">20</text>
<text x="41.3" y="117">M_A_DQ50</text>
<text x="41.3" y="118.8">M_A_DQ51</text>
<text x="41.3" y="115.2">M_A_DQ49</text>
<text x="106.7" y="115.2">M_A_DQS0</text>
<text x="106.7" y="117">M_A_DQS1</text>
<text x="106.7" y="118.8">M_A_DQS2</text>
<text x="41.3" y="124.1">M_A_DQ54</text>
<text x="41.3" y="125.9">M_A_DQ55</text>
<text x="41.3" y="120.5">M_A_DQ52</text>
<text x="41.3" y="122.3">M_A_DQ53</text>
<text x="106.7" y="120.5">M_A_DQS3</text>
<text x="106.7" y="122.3">M_A_DQS4</text>
<text x="106.7" y="124.1">M_A_DQS5</text>
<text x="106.7" y="125.9">M_A_DQS6</text>
<text x="41.3" y="131.2">M_A_DQ58</text>
<text x="41.3" y="127.7">M_A_DQ56</text>
<text x="41.3" y="129.4">M_A_DQ57</text>
<text x="106.7" y="127.7">M_A_DQS7</text>
<text x="41.3" y="133">M_A_DQ59</text>
<text x="41.3" y="134.8">M_A_DQ60</text>
<text x="41.3" y="136.5">M_A_DQ61</text>
<text x="105.7" y="136.5">M_A_A0</text>
<text x="120.9" y="133.7">M_A_A[15:0]</text>
<text x="133.4" y="133.7">20</text>
<text x="41.3" y="138.3">M_A_DQ62</text>
<text x="41.3" y="140.1">M_A_DQ63</text>
<text x="105.7" y="141.9">M_A_A3</text>
<text x="105.7" y="143.7">M_A_A4</text>
<text x="105.7" y="138.3">M_A_A1</text>
<text x="105.7" y="140.1">M_A_A2</text>
<text x="23.2" y="149.7">20</text>
<text x="29.2" y="149.7">M_A_BS0</text>
<text x="105.7" y="149">M_A_A7</text>
<text x="105.7" y="145.4">M_A_A5</text>
<text x="105.7" y="147.2">M_A_A6</text>
<text x="23.2" y="153.3">20</text>
<text x="23.2" y="151.5">20</text>
<text x="29.2" y="153.3">M_A_BS2</text>
<text x="29.2" y="151.5">M_A_BS1</text>
<text x="104.8" y="154.3">M_A_A10</text>
<text x="105.7" y="150.8">M_A_A8</text>
<text x="105.7" y="152.5">M_A_A9</text>
<text x="23.2" y="160.4">20</text>
<text x="27.4" y="160.4">M_A_CAS#</text>
<text x="104.8" y="156.1">M_A_A11</text>
<text x="104.8" y="157.9">M_A_A12</text>
<text x="104.8" y="159.7">M_A_A13</text>
<text x="104.8" y="161.4">M_A_A14</text>
<text x="23.2" y="163.9">20</text>
<text x="23.2" y="162.2">20</text>
<text x="27.4" y="163.9">M_A_WE#</text>
<text x="27.4" y="162.2">M_A_RAS#</text>
<text x="104.8" y="163.2">M_A_A15</text>
</g>
<g font-size="1.6">
<text x="53.6" y="28.1">C5</text>
<text x="53.6" y="29.8">D5</text>
<text x="99.1" y="26.3">AA6</text>
<text x="99.1" y="28.1">V9</text>
<text x="99.1" y="24.5">AB6</text>
<text x="174.5" y="29.8">C9</text>
<text x="220" y="28.1">AD2</text>
<text x="220" y="29.8">R9</text>
<text x="220" y="26.3">AE2</text>
<text x="53.6" y="31.6">D3</text>
<text x="53.6" y="33.4">D2</text>
<text x="53.6" y="35.2">D6</text>
<text x="99.1" y="35.2">AA5</text>
<text x="173.6" y="33.4">D10</text>
<text x="174.5" y="35.2">C8</text>
<text x="174.6" y="31.6">A7</text>
<text x="53.6" y="37">C6</text>
<text x="53.6" y="38.7">C2</text>
<text x="53.6" y="40.5">C3</text>
<text x="99.1" y="37">AB5</text>
<text x="99.1" y="38.7">V10</text>
<text x="174.5" y="40.5">D9</text>
<text x="174.6" y="37">A9</text>
<text x="174.6" y="38.7">A8</text>
<text x="220" y="38.7">AD1</text>
<text x="220" y="40.5">R10</text>
<text x="220" y="37">AE1</text>
<text x="52.7" y="45.8">G10</text>
<text x="52.9" y="42.3">F10</text>
<text x="53.5" y="47.6">G9</text>
<text x="53.8" y="44.1">F8</text>
<text x="99.1" y="47.6">AA4</text>
<text x="99.1" y="45.8">AB4</text>
<text x="174.5" y="44.1">G4</text>
<text x="174.5" y="42.3">D8</text>
<text x="174.7" y="45.8">F4</text>
<text x="174.7" y="47.6">F1</text>
<text x="220" y="47.6">AB2</text>
<text x="53.5" y="53">G8</text>
<text x="53.8" y="49.4">F9</text>
<text x="53.8" y="51.2">F7</text>
<text x="99.1" y="49.4">W9</text>
<text x="174.5" y="49.4">G1</text>
<text x="174.5" y="51.2">G5</text>
<text x="174.7" y="53">F5</text>
<text x="220" y="49.4">AA2</text>
<text x="220" y="51.2">T9</text>
<text x="53.5" y="54.7">G7</text>
<text x="53.7" y="56.5">K4</text>
<text x="53.7" y="58.3">K5</text>
<text x="99.1" y="58.3">AA3</text>
<text x="99.1" y="56.5">AB3</text>
<text x="174.5" y="56.5">G2</text>
<text x="174.7" y="54.7">F2</text>
<text x="174.9" y="58.3">J7</text>
<text x="220" y="58.3">AA1</text>
<text x="53.7" y="60.1">K1</text>
<text x="54" y="61.8">J1</text>
<text x="54" y="63.6">J5</text>
<text x="54" y="65.4">J4</text>
<text x="99.1" y="60.1">W10</text>
<text x="173.7" y="61.8">K10</text>
<text x="174.6" y="63.6">K9</text>
<text x="174.9" y="60.1">J8</text>
<text x="174.9" y="65.4">J9</text>
<text x="220" y="60.1">AB1</text>
<text x="220" y="61.8">T10</text>
<text x="53.5" y="70.7">M8</text>
<text x="53.7" y="69">K2</text>
<text x="54" y="67.2">J2</text>
<text x="99.1" y="67.2">AK3</text>
<text x="99.1" y="69">AL3</text>
<text x="99.1" y="70.7">AG1</text>
<text x="174" y="67.2">J10</text>
<text x="174.6" y="69">K8</text>
<text x="174.6" y="70.7">K7</text>
<text x="220" y="69">AD3</text>
<text x="220" y="70.7">AE3</text>
<text x="52.6" y="77.9">M10</text>
<text x="52.7" y="72.5">N10</text>
<text x="53.6" y="74.3">N8</text>
<text x="53.6" y="76.1">N7</text>
<text x="99.1" y="72.5">AH1</text>
<text x="174.4" y="72.5">M5</text>
<text x="174.5" y="74.3">N4</text>
<text x="174.5" y="76.1">N2</text>
<text x="174.5" y="77.9">N1</text>
<text x="220" y="72.5">AD6</text>
<text x="220" y="74.3">AE6</text>
<text x="53.5" y="79.6">M9</text>
<text x="53.5" y="83.2">M7</text>
<text x="53.6" y="81.4">N9</text>
<text x="99.1" y="79.6">AH3</text>
<text x="99.1" y="81.4">AG3</text>
<text x="99.1" y="83.2">AG2</text>
<text x="174.4" y="79.6">M4</text>
<text x="174.4" y="83.2">M2</text>
<text x="174.5" y="81.4">N5</text>
<text x="220" y="81.4">AE4</text>
<text x="220" y="83.2">AD4</text>
<text x="52.5" y="85">AG6</text>
<text x="52.5" y="86.7">AG5</text>
<text x="52.6" y="88.5">AK6</text>
<text x="99.1" y="85">AH2</text>
<text x="173.3" y="86.7">AM5</text>
<text x="173.3" y="88.5">AM6</text>
<text x="174.4" y="85">M1</text>
<text x="220" y="85">AD5</text>
<text x="220" y="86.7">AE5</text>
<text x="52.6" y="92.1">AH5</text>
<text x="52.6" y="93.9">AH6</text>
<text x="52.6" y="90.3">AK5</text>
<text x="52.9" y="95.6">AJ5</text>
<text x="99.1" y="93.9">C4</text>
<text x="99.1" y="95.6">G6</text>
<text x="173.5" y="90.3">AR3</text>
<text x="173.5" y="93.9">AN3</text>
<text x="173.5" y="95.6">AN2</text>
<text x="173.5" y="92.1">AP3</text>
<text x="220" y="95.6">D7</text>
<text x="52.6" y="101">AK8</text>
<text x="52.9" y="97.4">AJ6</text>
<text x="52.9" y="99.2">AJ8</text>
<text x="99.1" y="97.4">J3</text>
<text x="99.1" y="99.2">M6</text>
<text x="99.1" y="101">AL6</text>
<text x="173.5" y="97.4">AN1</text>
<text x="173.5" y="99.2">AP2</text>
<text x="173.5" y="101">AP5</text>
<text x="220" y="97.4">F3</text>
<text x="220" y="99.2">K6</text>
<text x="220" y="101">N3</text>
<text x="52.6" y="106.3">AH8</text>
<text x="52.6" y="104.5">AK9</text>
<text x="52.9" y="102.7">AJ9</text>
<text x="99.1" y="102.7">AM8</text>
<text x="99.1" y="104.5">AR12</text>
<text x="99.1" y="106.3">AM15</text>
<text x="173.5" y="102.7">AN9</text>
<text x="173.6" y="104.5">AT5</text>
<text x="173.6" y="106.3">AT6</text>
<text x="220" y="102.7">AN5</text>
<text x="220" y="104.5">AP9</text>
<text x="220" y="106.3">AK12</text>
<text x="51.7" y="113.4">AP11</text>
<text x="52.6" y="108.1">AH9</text>
<text x="52.8" y="109.9">AL9</text>
<text x="52.8" y="111.6">AL8</text>
<text x="173.5" y="109.9">AN8</text>
<text x="173.5" y="111.6">AR6</text>
<text x="173.5" y="113.4">AR5</text>
<text x="173.5" y="108.1">AP6</text>
<text x="220" y="108.1">AP15</text>
<text x="51.5" y="118.7">AM12</text>
<text x="51.7" y="115.2">AN11</text>
<text x="51.9" y="117">AL12</text>
<text x="99.1" y="115.2">D4</text>
<text x="99.1" y="117">F6</text>
<text x="99.1" y="118.7">K3</text>
<text x="172.9" y="117">AJ11</text>
<text x="173.5" y="115.2">AR9</text>
<text x="173.6" y="118.7">AT8</text>
<text x="220" y="117">C7</text>
<text x="220" y="118.7">G3</text>
<text x="51.5" y="120.5">AM11</text>
<text x="51.7" y="125.9">AN12</text>
<text x="51.7" y="124.1">AP12</text>
<text x="51.9" y="122.3">AL11</text>
<text x="99.1" y="120.5">N6</text>
<text x="99.1" y="122.3">AL5</text>
<text x="99.1" y="124.1">AM9</text>
<text x="99.1" y="125.9">AR11</text>
<text x="172.6" y="122.3">AH11</text>
<text x="172.9" y="125.9">AJ12</text>
<text x="173.5" y="124.1">AR8</text>
<text x="173.6" y="120.5">AT9</text>
<text x="220" y="124.1">AN6</text>
<text x="220" y="125.9">AP8</text>
<text x="220" y="120.5">J6</text>
<text x="220" y="122.3">M3</text>
<text x="51.7" y="129.4">AH14</text>
<text x="51.9" y="131.2">AL15</text>
<text x="52" y="127.6">AJ14</text>
<text x="99.1" y="127.6">AM14</text>
<text x="172.6" y="127.6">AH12</text>
<text x="172.6" y="131.2">AN14</text>
<text x="172.7" y="129.4">AT11</text>
<text x="220" y="127.6">AK11</text>
<text x="220" y="129.4">AP14</text>
<text x="51.7" y="133">AK15</text>
<text x="51.7" y="136.5">AK14</text>
<text x="51.9" y="134.7">AL14</text>
<text x="99.1" y="136.5">AD10</text>
<text x="172.6" y="133">AR14</text>
<text x="172.7" y="134.7">AT14</text>
<text x="172.7" y="136.5">AT12</text>
<text x="51.7" y="140.1">AH15</text>
<text x="52" y="138.3">AJ15</text>
<text x="99.1" y="138.3">W1</text>
<text x="99.1" y="140.1">W2</text>
<text x="99.1" y="141.9">W7</text>
<text x="99.1" y="143.6">V3</text>
<text x="172.6" y="138.3">AN15</text>
<text x="172.6" y="140.1">AR15</text>
<text x="172.7" y="141.9">AT15</text>
<text x="220" y="138.3">AA8</text>
<text x="220" y="140.1">T7</text>
<text x="220" y="141.9">R7</text>
<text x="220" y="143.6">T6</text>
<text x="51.7" y="149">AE10</text>
<text x="99.1" y="145.4">V2</text>
<text x="99.1" y="147.2">W3</text>
<text x="99.1" y="149">W6</text>
<text x="220" y="145.4">T2</text>
<text x="220" y="147.2">T4</text>
<text x="220" y="149">T3</text>
<text x="51.9" y="150.7">AF10</text>
<text x="53.7" y="152.5">V6</text>
<text x="99.1" y="150.7">V1</text>
<text x="99.1" y="152.5">W5</text>
<text x="99.1" y="154.3">AD8</text>
<text x="173.5" y="150.7">AA9</text>
<text x="173.5" y="152.5">AA7</text>
<text x="174.5" y="154.3">R6</text>
<text x="220" y="150.7">R2</text>
<text x="220" y="152.5">T5</text>
<text x="220" y="154.3">R3</text>
<text x="52.6" y="161.4">AD9</text>
<text x="52.6" y="159.6">AE8</text>
<text x="99.1" y="156.1">V4</text>
<text x="99.1" y="157.9">W4</text>
<text x="99.1" y="159.6">AF8</text>
<text x="99.1" y="161.4">V5</text>
<text x="172.7" y="161.4">AA10</text>
<text x="220" y="156.1">AB7</text>
<text x="220" y="157.9">R1</text>
<text x="220" y="159.6">T1</text>
<text x="220" y="161.4">AB10</text>
<text x="52.7" y="163.2">AF9</text>
<text x="99.1" y="163.2">V7</text>
<text x="173.5" y="163.2">AB8</text>
<text x="173.5" y="165">AB9</text>
<text x="220" y="163.2">R5</text>
<text x="220" y="165">R4</text>
<text x="56.9" y="175.7">mpga989_mcp_skt_37-5mm_sq_HR</text>
<text x="177.8" y="177.4">mpga989_mcp_skt_37-5mm_sq_HR</text>
<text x="234.7" y="198.8">Title</text>
<text x="234.7" y="202.3">Size</text>
<text x="241.8" y="202.3">Document Number</text>
<text x="286.3" y="202.3">Rev</text>
<text x="234.7" y="204.1">A3</text>
<text x="234.7" y="207.7">Date:</text>
<text x="241.8" y="207.7">Wednesday, September 12, 2012</text>
<text x="266.7" y="207.7">Sheet</text>
<text x="275.6" y="207.7">6</text>
<text x="281" y="207.7">of</text>
<text x="286.3" y="207.7">64</text>
<text x="288.1" y="204.1">1.2</text>
</g>
<g font-size="1.6" fill="#004080">
<text x="57.8" y="29.2">SA_DQ[0]</text>
<text x="88.1" y="27.4">SA_CLK#[0]</text>
<text x="88.8" y="29.2">SA_CKE[0]</text>
<text x="89.9" y="25.6">SA_CK[0]</text>
<text x="209" y="29.2">SB_CLK#[0]</text>
<text x="210.8" y="27.4">SB_CK[0]</text>
<text x="57.8" y="30.9">SA_DQ[1]</text>
<text x="57.8" y="32.7">SA_DQ[2]</text>
<text x="57.8" y="34.5">SA_DQ[3]</text>
<text x="178.7" y="30.9">SB_DQ[0]</text>
<text x="178.7" y="32.7">SB_DQ[1]</text>
<text x="178.7" y="34.5">SB_DQ[2]</text>
<text x="209.7" y="30.9">SB_CKE[0]</text>
<text x="57.8" y="36.3">SA_DQ[4]</text>
<text x="57.8" y="38.1">SA_DQ[5]</text>
<text x="57.8" y="39.8">SA_DQ[6]</text>
<text x="57.8" y="41.6">SA_DQ[7]</text>
<text x="88.1" y="38.1">SA_CLK#[1]</text>
<text x="88.8" y="39.8">SA_CKE[1]</text>
<text x="89.9" y="36.3">SA_CK[1]</text>
<text x="178.7" y="36.3">SB_DQ[3]</text>
<text x="178.7" y="38.1">SB_DQ[4]</text>
<text x="178.7" y="39.8">SB_DQ[5]</text>
<text x="178.7" y="41.6">SB_DQ[6]</text>
<text x="209" y="39.8">SB_CLK#[1]</text>
<text x="209.7" y="41.6">SB_CKE[1]</text>
<text x="210.8" y="38.1">SB_CK[1]</text>
<text x="57.8" y="43.4">SA_DQ[8]</text>
<text x="57.8" y="45.2">SA_DQ[9]</text>
<text x="57.8" y="46.9">SA_DQ[10]</text>
<text x="89.9" y="46.9">SA_CK[2]</text>
<text x="178.7" y="43.4">SB_DQ[7]</text>
<text x="178.7" y="45.2">SB_DQ[8]</text>
<text x="178.7" y="46.9">SB_DQ[9]</text>
<text x="57.8" y="48.7">SA_DQ[11]</text>
<text x="57.8" y="50.5">SA_DQ[12]</text>
<text x="57.8" y="52.3">SA_DQ[13]</text>
<text x="88.1" y="48.7">SA_CLK#[2]</text>
<text x="88.8" y="50.5">SA_CKE[2]</text>
<text x="178.7" y="48.7">SB_DQ[10]</text>
<text x="178.7" y="50.5">SB_DQ[11]</text>
<text x="178.7" y="52.3">SB_DQ[12]</text>
<text x="209" y="50.5">SB_CLK#[2]</text>
<text x="209.7" y="52.3">SB_CKE[2]</text>
<text x="210.8" y="48.7">SB_CK[2]</text>
<text x="57.8" y="54.1">SA_DQ[14]</text>
<text x="57.8" y="55.8">SA_DQ[15]</text>
<text x="57.8" y="57.6">SA_DQ[16]</text>
<text x="57.8" y="59.4">SA_DQ[17]</text>
<text x="88.1" y="59.4">SA_CLK#[3]</text>
<text x="89.9" y="57.6">SA_CK[3]</text>
<text x="178.7" y="54.1">SB_DQ[13]</text>
<text x="178.7" y="55.8">SB_DQ[14]</text>
<text x="178.7" y="57.6">SB_DQ[15]</text>
<text x="178.7" y="59.4">SB_DQ[16]</text>
<text x="210.8" y="59.4">SB_CK[3]</text>
<text x="57.8" y="61.2">SA_DQ[18]</text>
<text x="57.8" y="62.9">SA_DQ[19]</text>
<text x="57.8" y="64.7">SA_DQ[20]</text>
<text x="88.8" y="61.2">SA_CKE[3]</text>
<text x="178.7" y="61.2">SB_DQ[17]</text>
<text x="178.7" y="62.9">SB_DQ[18]</text>
<text x="178.7" y="64.7">SB_DQ[19]</text>
<text x="209" y="61.2">SB_CLK#[3]</text>
<text x="209.7" y="62.9">SB_CKE[3]</text>
<text x="57.8" y="66.5">SA_DQ[21]</text>
<text x="57.8" y="68.3">SA_DQ[22]</text>
<text x="57.8" y="70.1">SA_DQ[23]</text>
<text x="57.8" y="71.8">SA_DQ[24]</text>
<text x="89" y="68.3">SA_CS#[0]</text>
<text x="89" y="70.1">SA_CS#[1]</text>
<text x="89" y="71.8">SA_CS#[2]</text>
<text x="178.7" y="66.5">SB_DQ[20]</text>
<text x="178.7" y="68.3">SB_DQ[21]</text>
<text x="178.7" y="70.1">SB_DQ[22]</text>
<text x="178.7" y="71.8">SB_DQ[23]</text>
<text x="209.9" y="70.1">SB_CS#[0]</text>
<text x="209.9" y="71.8">SB_CS#[1]</text>
<text x="57.8" y="73.6">SA_DQ[25]</text>
<text x="57.8" y="75.4">SA_DQ[26]</text>
<text x="57.8" y="77.2">SA_DQ[27]</text>
<text x="89" y="73.6">SA_CS#[3]</text>
<text x="178.7" y="73.6">SB_DQ[24]</text>
<text x="178.7" y="75.4">SB_DQ[25]</text>
<text x="178.7" y="77.2">SB_DQ[26]</text>
<text x="209.9" y="73.6">SB_CS#[2]</text>
<text x="209.9" y="75.4">SB_CS#[3]</text>
<text x="57.8" y="79">SA_DQ[28]</text>
<text x="57.8" y="80.7">SA_DQ[29]</text>
<text x="57.8" y="82.5">SA_DQ[30]</text>
<text x="88.7" y="80.7">SA_ODT[0]</text>
<text x="88.7" y="82.5">SA_ODT[1]</text>
<text x="178.7" y="79">SB_DQ[27]</text>
<text x="178.7" y="80.7">SB_DQ[28]</text>
<text x="178.7" y="82.5">SB_DQ[29]</text>
<text x="209.6" y="82.5">SB_ODT[0]</text>
<text x="57.8" y="84.3">SA_DQ[31]</text>
<text x="57.8" y="86.1">SA_DQ[32]</text>
<text x="57.8" y="87.8">SA_DQ[33]</text>
<text x="57.8" y="89.6">SA_DQ[34]</text>
<text x="88.7" y="84.3">SA_ODT[2]</text>
<text x="88.7" y="86.1">SA_ODT[3]</text>
<text x="178.7" y="84.3">SB_DQ[30]</text>
<text x="178.7" y="86.1">SB_DQ[31]</text>
<text x="178.7" y="87.8">SB_DQ[32]</text>
<text x="178.7" y="89.6">SB_DQ[33]</text>
<text x="209.6" y="84.3">SB_ODT[1]</text>
<text x="209.6" y="86.1">SB_ODT[2]</text>
<text x="209.6" y="87.8">SB_ODT[3]</text>
<text x="57.8" y="91.4">SA_DQ[35]</text>
<text x="57.8" y="93.2">SA_DQ[36]</text>
<text x="57.8" y="95">SA_DQ[37]</text>
<text x="87.7" y="95">SA_DQS#[0]</text>
<text x="178.7" y="91.4">SB_DQ[34]</text>
<text x="178.7" y="93.2">SB_DQ[35]</text>
<text x="178.7" y="95">SB_DQ[36]</text>
<text x="57.8" y="96.7">SA_DQ[38]</text>
<text x="57.8" y="98.5">SA_DQ[39]</text>
<text x="57.8" y="100.3">SA_DQ[40]</text>
<text x="87.7" y="96.7">SA_DQS#[1]</text>
<text x="87.7" y="98.5">SA_DQS#[2]</text>
<text x="87.7" y="100.3">SA_DQS#[3]</text>
<text x="178.7" y="96.7">SB_DQ[37]</text>
<text x="178.7" y="98.5">SB_DQ[38]</text>
<text x="178.7" y="100.3">SB_DQ[39]</text>
<text x="208.6" y="96.7">SB_DQS#[0]</text>
<text x="208.6" y="98.5">SB_DQS#[1]</text>
<text x="208.6" y="100.3">SB_DQS#[2]</text>
<text x="57.8" y="102.1">SA_DQ[41]</text>
<text x="57.8" y="103.8">SA_DQ[42]</text>
<text x="57.8" y="105.6">SA_DQ[43]</text>
<text x="57.8" y="107.4">SA_DQ[44]</text>
<text x="87.7" y="102.1">SA_DQS#[4]</text>
<text x="87.7" y="103.8">SA_DQS#[5]</text>
<text x="87.7" y="105.6">SA_DQS#[6]</text>
<text x="87.7" y="107.4">SA_DQS#[7]</text>
<text x="178.7" y="102.1">SB_DQ[40]</text>
<text x="178.7" y="103.8">SB_DQ[41]</text>
<text x="178.7" y="105.6">SB_DQ[42]</text>
<text x="178.7" y="107.4">SB_DQ[43]</text>
<text x="208.6" y="103.8">SB_DQS#[4]</text>
<text x="208.6" y="105.6">SB_DQS#[5]</text>
<text x="208.6" y="107.4">SB_DQS#[6]</text>
<text x="208.6" y="102.1">SB_DQS#[3]</text>
<text x="57.8" y="109.2">SA_DQ[45]</text>
<text x="57.8" y="111">SA_DQ[46]</text>
<text x="57.8" y="112.7">SA_DQ[47]</text>
<text x="178.7" y="109.2">SB_DQ[44]</text>
<text x="178.7" y="111">SB_DQ[45]</text>
<text x="178.7" y="112.7">SB_DQ[46]</text>
<text x="208.6" y="109.2">SB_DQS#[7]</text>
<text x="57.8" y="114.5">SA_DQ[48]</text>
<text x="57.8" y="116.3">SA_DQ[49]</text>
<text x="57.8" y="118.1">SA_DQ[50]</text>
<text x="57.8" y="119.8">SA_DQ[51]</text>
<text x="88.6" y="116.3">SA_DQS[0]</text>
<text x="88.6" y="118.1">SA_DQS[1]</text>
<text x="88.6" y="119.8">SA_DQS[2]</text>
<text x="178.7" y="114.5">SB_DQ[47]</text>
<text x="178.7" y="116.3">SB_DQ[48]</text>
<text x="178.7" y="118.1">SB_DQ[49]</text>
<text x="178.7" y="119.8">SB_DQ[50]</text>
<text x="209.5" y="118.1">SB_DQS[0]</text>
<text x="209.5" y="119.8">SB_DQS[1]</text>
<text x="57.8" y="121.6">SA_DQ[52]</text>
<text x="57.8" y="123.4">SA_DQ[53]</text>
<text x="57.8" y="125.2">SA_DQ[54]</text>
<text x="88.6" y="121.6">SA_DQS[3]</text>
<text x="88.6" y="123.4">SA_DQS[4]</text>
<text x="88.6" y="125.2">SA_DQS[5]</text>
<text x="178.7" y="121.6">SB_DQ[51]</text>
<text x="178.7" y="123.4">SB_DQ[52]</text>
<text x="178.7" y="125.2">SB_DQ[53]</text>
<text x="209.5" y="125.2">SB_DQS[4]</text>
<text x="209.5" y="121.6">SB_DQS[2]</text>
<text x="209.5" y="123.4">SB_DQS[3]</text>
<text x="57.8" y="127">SA_DQ[55]</text>
<text x="57.8" y="128.7">SA_DQ[56]</text>
<text x="57.8" y="130.5">SA_DQ[57]</text>
<text x="88.6" y="127">SA_DQS[6]</text>
<text x="88.6" y="128.7">SA_DQS[7]</text>
<text x="178.7" y="127">SB_DQ[54]</text>
<text x="178.7" y="128.7">SB_DQ[55]</text>
<text x="178.7" y="130.5">SB_DQ[56]</text>
<text x="209.5" y="127">SB_DQS[5]</text>
<text x="209.5" y="128.7">SB_DQS[6]</text>
<text x="209.5" y="130.5">SB_DQS[7]</text>
<text x="57.8" y="132.3">SA_DQ[58]</text>
<text x="57.8" y="134.1">SA_DQ[59]</text>
<text x="57.8" y="135.8">SA_DQ[60]</text>
<text x="57.8" y="137.6">SA_DQ[61]</text>
<text x="89.7" y="137.6">SA_MA[0]</text>
<text x="178.7" y="132.3">SB_DQ[57]</text>
<text x="178.7" y="134.1">SB_DQ[58]</text>
<text x="178.7" y="135.8">SB_DQ[59]</text>
<text x="178.7" y="137.6">SB_DQ[60]</text>
<text x="57.8" y="139.4">SA_DQ[62]</text>
<text x="57.8" y="141.2">SA_DQ[63]</text>
<text x="89.7" y="139.4">SA_MA[1]</text>
<text x="89.7" y="141.2">SA_MA[2]</text>
<text x="89.7" y="143">SA_MA[3]</text>
<text x="178.7" y="139.4">SB_DQ[61]</text>
<text x="178.7" y="141.2">SB_DQ[62]</text>
<text x="178.7" y="143">SB_DQ[63]</text>
<text x="210.6" y="139.4">SB_MA[0]</text>
<text x="210.6" y="141.2">SB_MA[1]</text>
<text x="210.6" y="143">SB_MA[2]</text>
<text x="89.7" y="144.7">SA_MA[4]</text>
<text x="89.7" y="146.5">SA_MA[5]</text>
<text x="89.7" y="148.3">SA_MA[6]</text>
<text x="210.6" y="144.7">SB_MA[3]</text>
<text x="210.6" y="146.5">SB_MA[4]</text>
<text x="210.6" y="148.3">SB_MA[5]</text>
<text x="57.8" y="150.1">SA_BS[0]</text>
<text x="57.8" y="151.8">SA_BS[1]</text>
<text x="57.8" y="153.6">SA_BS[2]</text>
<text x="88.8" y="155.4">SA_MA[10]</text>
<text x="89.7" y="150.1">SA_MA[7]</text>
<text x="89.7" y="151.8">SA_MA[8]</text>
<text x="89.7" y="153.6">SA_MA[9]</text>
<text x="178.7" y="151.8">SB_BS[0]</text>
<text x="178.7" y="153.6">SB_BS[1]</text>
<text x="178.7" y="155.4">SB_BS[2]</text>
<text x="210.6" y="150.1">SB_MA[6]</text>
<text x="210.6" y="151.8">SB_MA[7]</text>
<text x="210.6" y="153.6">SB_MA[8]</text>
<text x="210.6" y="155.4">SB_MA[9]</text>
<text x="57.8" y="160.7">SA_CAS#</text>
<text x="88.8" y="157.2">SA_MA[11]</text>
<text x="88.8" y="159">SA_MA[12]</text>
<text x="88.8" y="160.7">SA_MA[13]</text>
<text x="209.7" y="157.2">SB_MA[10]</text>
<text x="209.7" y="159">SB_MA[11]</text>
<text x="209.7" y="160.7">SB_MA[12]</text>
<text x="57.8" y="162.5">SA_RAS#</text>
<text x="57.8" y="164.3">SA_WE#</text>
<text x="88.8" y="162.5">SA_MA[14]</text>
<text x="88.8" y="164.3">SA_MA[15]</text>
<text x="178.7" y="162.5">SB_CAS#</text>
<text x="178.7" y="164.3">SB_RAS#</text>
<text x="178.7" y="166.1">SB_WE#</text>
<text x="209.7" y="162.5">SB_MA[13]</text>
<text x="209.7" y="164.3">SB_MA[14]</text>
<text x="209.7" y="166.1">SB_MA[15]</text>
</g>
</svg>
